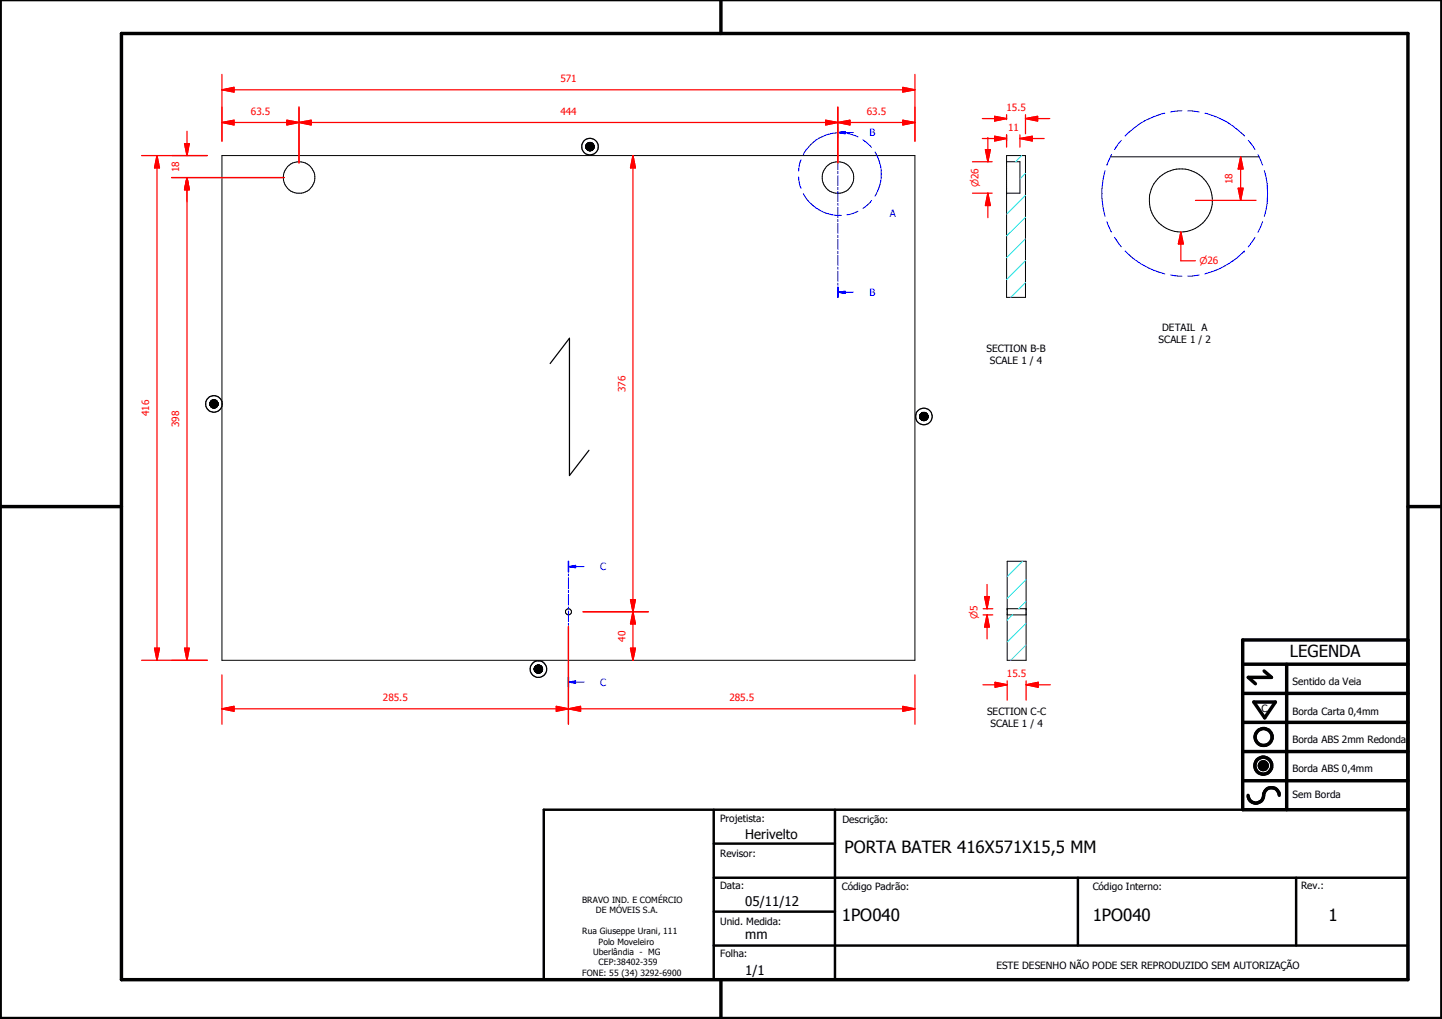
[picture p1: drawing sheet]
<svg xmlns="http://www.w3.org/2000/svg" width="297mm" height="210mm" viewBox="0 0 297 210" stroke-linecap="round" stroke-linejoin="round" font-family="sans-serif">
<g fill="none" stroke="#000" stroke-width=".21">
<path d="M45.7 32h142.8v104h-142.8zM120.7 30.1v.3zM120.7 30.1v.2zM120.7 29.8v.8zM120.7 29.8v.7zM120.7 29.9v.6zM120.7 29.9v.5zM120.8 29.8v.8zM120.9 29.7v1zM120.9 29.7l-.1 .9zM120.9 29.6v1.2zM120.9 29.6v1.1z"/>
<path d="M121 29.6v1.2zM121 29.5h.1l-.1 1.4zM121 29.5v1.4zM121.1 29.5v1.4zM121.2 29.4v1.6zM121.3 29.4v1.6zM121.3 29.4l-.1 1.6zM121.4 29.4v1.6zM121.5 29.4v1.7zM121.5 29.3v1.8zM121.6 29.4l-.1 1.7zM121.6 29.4v1.7z"/>
<path d="M121.7 29.4l-.1 1.7zM121.7 29.4v1.6zM121.8 29.4l-.1 1.6zM121.8 29.4v1.6zM121.9 29.4l-.1 1.6zM121.9 29.4v1.6zM122 29.5l-.1 1.5zM122 29.5v1.4zM122.1 29.6l-.1 1.3zM122.1 29.6v1.2zM122.2 29.6l-.1 1.2zM122.2 29.6v1.2z"/>
<path d="M122.2 29.7v1.1zM122.2 29.7v1zM122.3 29.8l-.1 .9zM122.3 29.8v.8zM122.3 29.9v.7zM122.3 29.9v.6zM122.3 30.1v.4zM122.3 30.1v.3zM122.4 30.1l-.1 .3zM122.4 30.1v.2zM207.3 39.8h.1M207.3 33.3h2.8v6.5h-2.8"/>
<path d="M207.3 32h3.9v29.3h-3.9zM228.8 32.3h30.6M43.2 83.1v.3zM43.2 83.1v.2zM43.3 82.9v.6zM43.3 82.9l-.1 .5zM43.3 82.8v.8zM43.3 82.8v.7zM43.4 82.7v1zM43.4 82.7l-.1 .9zM43.4 82.6v1.2zM43.4 82.6v1.1z"/>
<path d="M43.5 82.6v1.2zM43.6 82.5v1.4zM43.7 82.4v1.6zM43.8 82.4v1.6zM43.8 82.4l-.1 1.6zM43.9 82.4v1.6zM44 82.3v1.8zM44.1 82.3l-.1 1.8zM44.1 82.3v1.8zM44.2 82.3l-.1 1.8zM44.2 82.3v1.8zM44.2 82.4v1.7z"/>
<path d="M44.2 82.4v1.6zM44.3 82.4l-.1 1.6zM44.3 82.4v1.6zM44.4 82.4l-.1 1.6zM44.4 82.4v1.6zM44.5 82.5l-.1 1.5zM44.5 82.5v1.4zM44.6 82.6l-.1 1.3zM44.6 82.6v1.2zM44.7 82.6l-.1 1.2zM44.7 82.6v1.2zM44.7 82.7v1.1z"/>
<path d="M44.7 82.7v1zM44.8 82.8l-.1 .9zM44.8 82.8v.8zM44.9 82.9l-.1 .7zM44.9 82.9v.6zM44.9 83.1v.4zM44.9 83.1v.3zM44.9 83.1v.2zM189.4 85.8l.1 .1zM189.5 85.6v.4zM189.5 85.6v.3zM189.5 85.5v.6z"/>
<path d="M189.5 85.5v.5zM189.6 85.4v-.1v.9zM189.6 85.4v.8zM189.6 85.4l-.1 .7zM189.6 85.3v1zM189.7 85.2v1.2zM189.7 85.2l-.1 1.1zM189.7 85.2l.1-.1-.1 1.3zM189.8 85.1v1.4zM189.9 85v1.5zM189.9 85v1.6zM190 85h.2l-.2 1.6z"/>
<path d="M190 85v1.6zM190.2 85v1.6zM190.2 85v1.6h-.2zM190.2 85h.1l-.1 1.6zM190.3 85v1.7l-.1-.1zM190.3 85v1.7zM190.4 85l-.1 1.7zM190.4 85v1.6zM190.5 85l-.1 1.6zM190.5 85v1.6zM190.6 85l-.1 1.6zM190.6 85v1.6z"/>
<path d="M190.7 85l-.1 1.6zM190.7 85v1.6zM190.7 85v1.5zM190.8 85.1l-.1 1.4zM190.8 85.1v1.4zM190.9 85.2l-.1 1.3zM190.9 85.2v1.2zM191 85.3l-.1 1.1zM191 85.3v1zM191 85.4v.9zM191 85.4v.8zM191.1 85.5l-.1 .7z"/>
<path d="M191.1 85.5v.6zM191.1 85.6v.5zM191.1 85.6v.4zM191.2 85.7l-.1 .3zM191.2 85.7v.2zM207.5 115.6h3.9v20.4h-3.9zM110.1 137.6v.4zM110.1 137.6v.3zM110.1 137.8v.1zM110.1 137.6v.5zM110.1 137.5v.7zM110.1 137.5v.6z"/>
<path d="M110.2 137.4v.9zM110.2 137.4l-.1 .8zM110.2 137.3v1zM110.3 137.2v1.2zM110.3 137.2l-.1 1.1zM110.3 137.2l.1-.1-.1 1.4zM110.3 137.2v1.3zM110.4 137.1v1.4zM110.5 137.1v1.5zM110.6 137.1v1.5zM110.7 137v1.6zM110.8 137v1.6z"/>
<path d="M110.8 137l-.1 1.6zM110.9 137v1.7zM111 137l-.1 1.7zM111 137v1.6zM111.1 137l-.1 1.6zM111.1 137v1.6zM111.2 137l-.1 1.6zM111.2 137v1.6zM111.2 137.1v1.5zM111.3 137.1l-.1 1.5zM111.3 137.1v1.5zM111.4 137.1l-.1 1.5z"/>
<path d="M111.4 137.1v1.4zM111.5 137.2l-.1 1.3zM111.5 137.2v1.3zM111.5 137.2v1.2zM111.6 137.3l-.1 1.1zM111.6 137.3v1zM111.6 137.4v.9zM111.7 137.5l-.1 .8zM111.7 137.5v.7zM111.7 137.6v.6zM111.7 137.6v.5zM111.7 137.6v.4z"/>
<path d="M111.8 137.8l-.1 .2zM111.8 137.8v.1zM207.5 125.4h.1M207.5 125.4h3.9M207.5 126.7h3.9M211.4 125.4h.1M259.4 157.6l1.6 .1zM259.4 157.7l1.6 .1zM259.4 157.8l1.6 .1zM259.4 157.9h1.6v.1zM259.4 157.9l1.6 .1h-1.5zM259.4 157.6h1.6z"/>
<path d="M259.5 158h1.5zM259.5 158l1.4 .1zM259.5 157.5l1.5 .1zM259.5 158.1h1.4zM259.5 157.4l1.5 .1zM259.5 158.1l1.4 .1zM259.5 157.3l1.4 .1zM259.6 158.2h1.3zM259.6 158.2h1.2zM259.6 157.2l1.3 .1zM259.6 158.2l1.2 .1zM259.6 157.2h1.3z"/>
<path d="M259.7 158.3h1.1zM259.7 158.3l1 .1zM259.7 157.1l1.1 .1zM259.7 157.1h1.1zM259.8 158.4h.9zM259.8 158.4h.8zM259.8 157.1h1zM259.8 157.1h.9zM259.8 158.4l.8 .1zM259.8 157l.9 .1zM259.8 157h.8zM259.9 158.5h.7z"/>
<path d="M259.9 158.5h.6zM259.9 157h.7zM260 158.5h.5zM260 158.5h.4zM260 157h.6zM260.1 158.5h.3zM260.1 158.5h.2zM260.1 156.9l.4 .1zM260.1 156.9h.3zM260.1 156.9h.2z"/>
<circle cx="61.6" cy="36.6" r="3.2"/>
<circle cx="172.6" cy="36.6" r="3.2"/>
<circle cx="243.3" cy="41.3" r="6.5"/>
<circle cx="117.1" cy="126" r=".63"/>
</g>
<g fill="#000">
<path d="M120.7 29.9v.5zM120.7 30.1v.3zM120.7 30.1v.2zM120.7 29.8v.8zM120.7 29.8v.7zM120.7 29.9v.6zM120.9 29.7l-.1 .9zM120.8 29.8v.8zM120.9 29.6v1.1zM120.9 29.7v1zM120.9 29.6v1.2zM121 29.6v1.2z"/>
<path d="M121 29.5h.1l-.1 1.4zM121 29.5v1.4zM121.1 29.5v1.4zM121.2 29.4v1.6zM121.3 29.4v1.6zM121.3 29.4l-.1 1.6zM121.4 29.4v1.6zM121.5 29.4v1.7zM121.5 29.3v1.8zM121.6 29.4l-.1 1.7zM121.6 29.4v1.7zM121.7 29.4l-.1 1.7z"/>
<path d="M121.7 29.4v1.6zM121.8 29.4l-.1 1.6zM121.8 29.4v1.6zM121.9 29.4l-.1 1.6zM121.9 29.4v1.6zM122 29.5l-.1 1.5zM122 29.5v1.4zM122.1 29.6l-.1 1.3zM122.1 29.6v1.2zM122.2 29.6l-.1 1.2zM122.2 29.6v1.2zM122.2 29.7v1.1z"/>
<path d="M122.2 29.7v1zM122.3 29.8l-.1 .9zM122.3 29.8v.8zM122.3 29.9v.7zM122.3 29.9v.6zM122.3 30.1v.4zM122.3 30.1v.3zM122.4 30.1l-.1 .3zM122.4 30.1v.2zM43.3 82.9l-.1 .5zM43.2 83.1v.3zM43.2 83.1v.2z"/>
<path d="M43.3 82.8v.7zM43.3 82.9v.6zM43.3 82.8v.8zM43.4 82.7l-.1 .9zM43.4 82.6v1.1zM43.4 82.7v1zM43.4 82.6v1.2zM43.5 82.6v1.2zM43.6 82.5v1.4zM43.7 82.4v1.6zM43.8 82.4v1.6zM43.8 82.4l-.1 1.6z"/>
<path d="M43.9 82.4v1.6zM44 82.3v1.8zM44.1 82.3l-.1 1.8zM44.1 82.3v1.8zM44.2 82.3l-.1 1.8zM44.2 82.3v1.8zM44.2 82.4v1.7zM44.2 82.4v1.6zM44.3 82.4l-.1 1.6zM44.3 82.4v1.6zM44.4 82.4l-.1 1.6zM44.4 82.4v1.6z"/>
<path d="M44.5 82.5l-.1 1.5zM44.5 82.5v1.4zM44.6 82.6l-.1 1.3zM44.6 82.6v1.2zM44.7 82.6l-.1 1.2zM44.7 82.6v1.2zM44.7 82.7v1.1zM44.7 82.7v1zM44.8 82.8l-.1 .9zM44.8 82.8v.8zM44.9 82.9l-.1 .7zM44.9 82.9v.6z"/>
<path d="M44.9 83.1v.4zM44.9 83.1v.3zM44.9 83.1v.2zM189.5 85.5v.5zM189.5 85.6v.4zM189.5 85.6v.3zM189.4 85.8l.1 .1zM189.6 85.4l-.1 .7zM189.5 85.5v.6zM189.6 85.4v-.1v.9zM189.6 85.4v.8zM189.7 85.2l-.1 1.1z"/>
<path d="M189.6 85.3v1zM189.7 85.2v1.2zM189.7 85.2l.1-.1-.1 1.3zM189.8 85.1v1.4zM189.9 85v1.5zM189.9 85v1.6zM190 85h.2l-.2 1.6zM190 85v1.6zM190.2 85v1.6zM190.2 85v1.6h-.2zM190.2 85h.1l-.1 1.6zM190.3 85v1.7l-.1-.1z"/>
<path d="M190.3 85v1.7zM190.4 85l-.1 1.7zM190.4 85v1.6zM190.5 85l-.1 1.6zM190.5 85v1.6zM190.6 85l-.1 1.6zM190.6 85v1.6zM190.7 85l-.1 1.6zM190.7 85v1.6zM190.7 85v1.5zM190.8 85.1l-.1 1.4zM190.8 85.1v1.4z"/>
<path d="M190.9 85.2l-.1 1.3zM190.9 85.2v1.2zM191 85.3l-.1 1.1zM191 85.3v1zM191 85.4v.9zM191 85.4v.8zM191.1 85.5l-.1 .7zM191.1 85.5v.6zM191.1 85.6v.5zM191.1 85.6v.4zM191.2 85.7l-.1 .3zM191.2 85.7v.2z"/>
<path d="M110.1 137.6v.4zM110.1 137.6v.3zM110.1 137.8v.1zM110.1 137.5v.6zM110.1 137.6v.5zM110.2 137.4l-.1 .8zM110.1 137.5v.7zM110.2 137.3v1zM110.2 137.4v.9zM110.3 137.2l-.1 1.1zM110.3 137.2v1.2zM110.3 137.2l.1-.1-.1 1.4z"/>
<path d="M110.3 137.2v1.3zM110.4 137.1v1.4zM110.5 137.1v1.5zM110.6 137.1v1.5zM110.7 137v1.6zM110.8 137v1.6zM110.8 137l-.1 1.6zM110.9 137v1.7zM111 137l-.1 1.7zM111 137v1.6zM111.1 137l-.1 1.6zM111.1 137v1.6z"/>
<path d="M111.2 137l-.1 1.6zM111.2 137v1.6zM111.2 137.1v1.5zM111.3 137.1l-.1 1.5zM111.3 137.1v1.5zM111.4 137.1l-.1 1.5zM111.4 137.1v1.4zM111.5 137.2l-.1 1.3zM111.5 137.2v1.3zM111.5 137.2v1.2zM111.6 137.3l-.1 1.1zM111.6 137.3v1z"/>
<path d="M111.6 137.4v.9zM111.7 137.5l-.1 .8zM111.7 137.5v.7zM111.7 137.6v.6zM111.7 137.6v.5zM111.7 137.6v.4zM111.8 137.8l-.1 .2zM111.8 137.8v.1zM259.4 157.6h1.6zM259.5 157.5l1.5 .1zM259.5 157.4l1.5 .1zM259.5 157.3l1.4 .1z"/>
<path d="M259.6 157.2l1.3 .1zM259.6 157.2h1.3zM259.7 157.1l1.1 .1zM259.7 157.1h1.1zM259.8 157.1h1zM259.8 157.1h.9zM259.8 157l.9 .1zM259.8 157h.8zM259.9 157h.7zM260 157h.6zM260.1 156.9l.4 .1zM260.1 156.9h.3z"/>
<path d="M260.1 156.9h.2zM260.1 158.5h.2zM260 158.5h.4zM260.1 158.5h.3zM259.9 158.5h.6zM260 158.5h.5zM259.8 158.4l.8 .1zM259.9 158.5h.7zM259.8 158.4h.8zM259.7 158.3l1 .1zM259.8 158.4h.9zM259.6 158.2l1.2 .1z"/>
<path d="M259.7 158.3h1.1zM259.6 158.2h1.2zM259.5 158.1l1.4 .1zM259.6 158.2h1.3zM259.5 158l1.4 .1zM259.5 158.1h1.4zM259.4 157.9l1.6 .1h-1.5zM259.5 158h1.5zM259.4 157.6l1.6 .1zM259.4 157.7l1.6 .1zM259.4 157.8l1.6 .1zM259.4 157.9h1.6v.1z"/>
</g>
<g fill="none" stroke="#000" stroke-width=".71">
<path d="M148.5 0v6.9M297 -.1v209.9h-297v-209.9M25 6.9h265v194.9h-265zM0 104.4h25M290 104.4h7M256 136.8h34M260.4 138.2l1.5 1.3h-4.8l1.5 1.3M265 136.8v30M290 131.8h-34v35h34M256 154.8h34M256 148.8h34M256 142.8h34"/>
<path d="M258.3 144.6h4.4l-2.2 3.3zM256 160.8h34M257.1 163.8a1.62 1.62 0 0 0 1.8 1.6 1.62 1.62 0 0 0 1.4-1.9 1.63 1.63 0 0 1 1.7-1.2 1.63 1.63 0 0 1 1.5 1.5M148.5 201.8v8"/>
<circle cx="260.2" cy="157.7" r="1.76"/>
<circle cx="260.2" cy="157.7" r=".82"/>
<circle cx="260.3" cy="151.8" r="1.76"/>
</g>
<path d="M112 166.8h178v35h-178zM147 173.8h25M147 166.8v35M172 166.8v35M147 194.8h143M147 180.8h143M147 187.8h25M222 180.8v14M267 180.8v14" fill="none" stroke="#000" stroke-width=".51"/>
<g fill="none" stroke="#00f" stroke-width=".21">
<path d="M164.5 36.4l.1 1.2 .4 1.2M165 32.9l-.4 1.2-.1 1.2M165.5 39.9a8.5 8.5 0 0 0 7.8 4.5M172.6 26.3v2.1M172.6 28.7v.5M172.6 29.6v2.1M172.6 32v.5M172.6 32.9v2.1M172.6 35.3v.5M172.6 36.2v2M172.6 38.6v.5M172.6 39.4v2.1"/>
<path d="M172.6 27.3h1.5M173.3 27.3a8.3 8.3 0 0 0-7.8 4.6M174.5 27.5l2.2 .7M177.8 28.8l1.7 1.6M180.3 31.3a8.5 8.5 0 0 1 0 9.1M172.6 41.9v.4M172.6 42.7v2.1M172.6 45.2v.4M172.6 46v2.1M172.6 48.5v.4M172.6 49.3v2.1M172.6 51.8v.4"/>
<path d="M172.6 52.6v2.1M172.6 55v.5M172.6 55.9v2.1M172.6 58.3v.5M172.6 59.1v2.2M176.7 43.5l-1.1 .5-1.1 .2M179.5 41.3l-.8 .9-.9 .7"/>
</g>
<path d="M172.6 26.3v2.1M172.6 59.1v2.2" fill="none" stroke="#00f" stroke-width=".3"/>
<path d="M172.6 27.3l1.5-.2v.5z" fill="#00f"/>
<path d="M172.6 27.3l1.5-.2v.5zM174.1 27.3h1.7M172.6 60.2h1.5" fill="none" stroke="#00f" stroke-width=".21"/>
<path d="M172.6 60.2l1.5-.2v.5z" fill="#00f"/>
<g fill="none" stroke="#00f" stroke-width=".21">
<path d="M172.6 60.2l1.5-.2v.5zM174.1 60.2h1.7M117.1 115.6v2.2M117.1 118.2v.4M117.1 119v2.2M117.1 121.6v.4M117.1 122.4v2.2M117.1 125v.4M117.1 125.8v2.2M117.1 128.4v.4M117.1 129.2v2.2M117.1 131.8v.4"/>
<path d="M117.1 132.6v2.2M117.1 135.2v.4M117.1 136v2.2M117.1 138.6v.4M117.1 139.4v2.2M117.1 140.5h1.5"/>
</g>
<path d="M210.4 32l-1.2 1.3M211.2 35.7l-1.1 1.2M211.2 58.2l-3 3.1M211.2 53.7l-3.9 3.9M211.2 49.2l-3.9 3.9M211.2 44.7l-3.9 3.9M211.2 40.3l-3.9 3.8" fill="none" stroke="#0ff" stroke-width=".21"/>
<path d="M117.1 115.6v2.2M117.1 139.4v2.2" fill="none" stroke="#00f" stroke-width=".3"/>
<path d="M117.1 140.5l1.5-.2v.5z" fill="#00f"/>
<path d="M117.1 116.7h1.5M117.1 140.5l1.5-.2v.5zM118.6 140.5h1.7" fill="none" stroke="#00f" stroke-width=".21"/>
<path d="M117.1 116.7l1.5-.2v.5z" fill="#00f"/>
<g fill="none" stroke="#00f" stroke-width=".21">
<path d="M227.6 35.1a17.1 17.1 0 0 0 0 9.5M229 31.8l-1 2.2M231 28.9l-1.4 1.9M239.9 23.3a15.9 15.9 0 0 0-8.1 4.7M243.5 22.8l-2.4 .3M244.6 22.8l2.4 .3M248.2 23.3a16.2 16.2 0 0 1 8.1 4.7M257.1 28.9l1.4 1.9M259.1 31.8l1 2.2M260.4 35.1a16.8 16.8 0 0 1 0 9.5M228 45.7l1 2.1M229.6 48.9l1.4 1.9"/>
<path d="M231.8 51.7h.1M231.8 51.7a17.3 17.3 0 0 0 8.1 4.7M241.1 56.6l2.4 .3M247 56.6l-2.4 .3M256.3 51.7h.1M256.3 51.7a17.8 17.8 0 0 1-8.1 4.7M258.5 48.9l-1.4 1.9M260.1 45.7l-1 2.1M117.1 116.7l1.5-.2v.5zM118.6 116.7h1.7"/>
</g>
<path d="M210.6 115.6l-3.1 3.2M211.4 119.4l-3.9 3.9M208.6 126.7l-1.1 1.1M211.4 132.8l-3.2 3.2M211.4 128.4l-3.9 3.8M211.4 123.9l-1.6 1.5" fill="none" stroke="#0ff" stroke-width=".21"/>
<path d="M255.6 32.3v2.5" fill="none" stroke="#f00" stroke-width=".25"/>
<path d="M255.6 32.3l.5 2.5h-1z" fill="#f00"/>
<path d="M255.6 32.3l.5 2.5h-1zM255.6 38.8v2.5" fill="none" stroke="#f00" stroke-width=".25"/>
<path d="M255.1 38.8h1l-.5 2.5z" fill="#f00"/>
<path d="M45.7 25.2h2.5M255.1 38.8h1l-.5 2.5zM255.6 34.8v4M246.2 41.3h12.5" fill="none" stroke="#f00" stroke-width=".25"/>
<path d="M45.7 25.2l2.5-.4v.9z" fill="#f00"/>
<path d="M45.7 25.2l2.5-.4v.9zM59.1 25.2h2.5" fill="none" stroke="#f00" stroke-width=".25"/>
<path d="M59.1 24.8l2.5 .4-2.5 .5z" fill="#f00"/>
<path d="M45.7 22.1v7M48.2 25.2h10.9M59.1 24.8l2.5 .4-2.5 .5zM61.6 25.2h2.5M61.6 22.1v11.5" fill="none" stroke="#f00" stroke-width=".25"/>
<path d="M61.6 25.2l2.5-.4v.9z" fill="#f00"/>
<path d="M61.6 25.2l2.5-.4v.9zM170.1 25.2h2.5" fill="none" stroke="#f00" stroke-width=".25"/>
<path d="M170.1 24.8l2.5 .4-2.5 .5z" fill="#f00"/>
<path d="M61.6 22.1v11.5M64.1 25.2h106M170.1 24.8l2.5 .4-2.5 .5zM172.6 25.2h2.5M172.6 22.1v11.5" fill="none" stroke="#f00" stroke-width=".25"/>
<path d="M172.6 25.2l2.5-.4v.9z" fill="#f00"/>
<path d="M172.6 25.2l2.5-.4v.9zM186 25.2h2.5" fill="none" stroke="#f00" stroke-width=".25"/>
<path d="M186 24.8l2.5 .4-2.5 .5z" fill="#f00"/>
<path d="M45.7 18.5h2.5M172.6 22.1v11.5M175.1 25.2h10.9M186 24.8l2.5 .4-2.5 .5zM188.5 22.1v7" fill="none" stroke="#f00" stroke-width=".25"/>
<path d="M45.7 18.5l2.5-.5v1z" fill="#f00"/>
<path d="M45.7 18.5l2.5-.5v1zM186 18.5h2.5" fill="none" stroke="#f00" stroke-width=".25"/>
<path d="M186 18l2.5 .5-2.5 .5z" fill="#f00"/>
<path d="M45.7 15.3v13.8M48.2 18.5h137.8M186 18l2.5 .5-2.5 .5zM188.5 15.3v13.8M38.5 133.5v2.5" fill="none" stroke="#f00" stroke-width=".25"/>
<path d="M38 133.5h1l-.5 2.5z" fill="#f00"/>
<path d="M38.5 36.6v2.5M38 133.5h1l-.5 2.5z" fill="none" stroke="#f00" stroke-width=".25"/>
<path d="M38.5 36.6l.5 2.5h-1z" fill="#f00"/>
<path d="M35.3 36.6h23.3M38.5 36.6l.5 2.5h-1zM38.5 36.6v96.9M35.3 136h7.4" fill="none" stroke="#f00" stroke-width=".25"/>
<path d="M38.5 36.6l.5 2.5h-1z" fill="#f00"/>
<path d="M38.5 36.6l.5 2.5h-1zM38.5 29.6v2.4" fill="none" stroke="#f00" stroke-width=".25"/>
<path d="M38 29.6h1l-.5 2.4z" fill="#f00"/>
<path d="M35.3 32h7.4M35.3 36.6h23.3M38 29.6h1l-.5 2.4zM38.5 27.1v2.5M38.5 39.1v2.5M32.3 133.5v2.5" fill="none" stroke="#f00" stroke-width=".25"/>
<path d="M31.8 133.5h1l-.5 2.5z" fill="#f00"/>
<path d="M32.3 32v2.6M31.8 133.5h1l-.5 2.5z" fill="none" stroke="#f00" stroke-width=".25"/>
<path d="M32.3 32l.5 2.6h-1z" fill="#f00"/>
<path d="M29.2 32h13.5M32.3 32l.5 2.6h-1zM32.3 34.6v98.9M29.2 136h13.5M45.7 146h2.5" fill="none" stroke="#f00" stroke-width=".25"/>
<path d="M45.7 146l2.5-.5v1z" fill="#f00"/>
<path d="M45.7 146l2.5-.5v1zM114.6 146h2.5" fill="none" stroke="#f00" stroke-width=".25"/>
<path d="M114.6 145.5l2.5 .5-2.5 .5z" fill="#f00"/>
<path d="M45.7 139v10.2M117.1 129v20.2M48.2 146h66.4M114.6 145.5l2.5 .5-2.5 .5zM117.1 146h2.5" fill="none" stroke="#f00" stroke-width=".25"/>
<path d="M117.1 146l2.5-.5v1z" fill="#f00"/>
<path d="M117.1 146l2.5-.5v1zM186 146h2.5" fill="none" stroke="#f00" stroke-width=".25"/>
<path d="M186 145.5l2.5 .5-2.5 .5z" fill="#f00"/>
<path d="M117.1 129v20.2M130.4 133.5v2.5M188.5 139v10.2M119.6 146h66.4M186 145.5l2.5 .5-2.5 .5z" fill="none" stroke="#f00" stroke-width=".25"/>
<path d="M129.9 133.5h1l-.5 2.5z" fill="#f00"/>
<path d="M129.9 133.5h1l-.5 2.5zM130.4 126v2.5" fill="none" stroke="#f00" stroke-width=".25"/>
<path d="M130.4 126l.5 2.5h-1z" fill="#f00"/>
<path d="M120.1 126h13.5M130.4 126l.5 2.5h-1zM130.4 123.5v2.5M130.4 128.5v5" fill="none" stroke="#f00" stroke-width=".25"/>
<path d="M129.9 123.5h1l-.5 2.5z" fill="#f00"/>
<path d="M130.4 32v2.6M129.9 123.5h1l-.5 2.5z" fill="none" stroke="#f00" stroke-width=".25"/>
<path d="M130.4 32l.5 2.6h-1z" fill="#f00"/>
<path d="M130.4 32l.5 2.6h-1zM130.4 34.6v88.9M243.2 47.8v2.4M120.1 126h13.5" fill="none" stroke="#f00" stroke-width=".25"/>
<path d="M243.2 47.8l.6 2.4h-1.1z" fill="#f00"/>
<path d="M211.2 24.4h2.5M243.2 47.8l.6 2.4h-1.1zM243.2 50.2v3.5h3" fill="none" stroke="#f00" stroke-width=".25"/>
<path d="M211.2 24.4l2.5-.4v.9z" fill="#f00"/>
<path d="M204.9 24.4h2.4M211.2 24.4l2.5-.4v.9z" fill="none" stroke="#f00" stroke-width=".25"/>
<path d="M204.9 24l2.4 .4-2.4 .5z" fill="#f00"/>
<path d="M202.3 24.4h2.6M204.9 24l2.4 .4-2.4 .5zM204.9 28.5h2.4M207.3 23.6v1M207.3 27.8v1.3M211.2 23.6v4M213.7 24.4h2.5" fill="none" stroke="#f00" stroke-width=".25"/>
<path d="M204.9 28.1l2.4 .4-2.4 .5z" fill="#f00"/>
<path d="M204.9 28.1l2.4 .4-2.4 .5zM210.1 28.5h2.5" fill="none" stroke="#f00" stroke-width=".25"/>
<path d="M210.1 28.5l2.5-.4v.9z" fill="#f00"/>
<path d="M202.3 28.5h2.6M203.5 30.8v2.5M207.3 27.8v2.5M210.1 28.5l2.5-.4v.9zM210.1 27.8v2.5M212.6 28.5h2.5" fill="none" stroke="#f00" stroke-width=".25"/>
<path d="M203 30.8h1l-.5 2.5z" fill="#f00"/>
<path d="M203 30.8h1l-.5 2.5zM203.5 39.8v2.5" fill="none" stroke="#f00" stroke-width=".25"/>
<path d="M203.5 39.8l.5 2.5h-1z" fill="#f00"/>
<path d="M200.3 33.3h4.1M200.3 39.8h4.1M203.5 39.8l.5 2.5h-1zM203.5 28.3v2.5M203.5 42.3v2.5M205 141.1h2.5" fill="none" stroke="#f00" stroke-width=".25"/>
<path d="M205 140.5l2.5 .6-2.5 .5z" fill="#f00"/>
<path d="M205 140.5l2.5 .6-2.5 .5zM211.4 141.1h2.5" fill="none" stroke="#f00" stroke-width=".25"/>
<path d="M211.4 141.1l2.5-.6v1.1z" fill="#f00"/>
<path d="M203.3 122.9v2.5M202.5 141.1h2.5M207.5 140.3v3.9M211.4 141.1l2.5-.6v1.1zM211.4 140.3v3.9M213.9 141.1h2.5" fill="none" stroke="#f00" stroke-width=".25"/>
<path d="M202.8 122.9h1l-.5 2.5z" fill="#f00"/>
<path d="M202.8 122.9h1l-.5 2.5zM203.3 126.7v2.5" fill="none" stroke="#f00" stroke-width=".25"/>
<path d="M203.3 126.7l.5 2.5h-1z" fill="#f00"/>
<path d="M202.5 125.4h2M202.5 126.7h2M203.3 126.7l.5 2.5h-1zM203.3 120.4v2.5M203.3 129.2v2.4" fill="none" stroke="#f00" stroke-width=".25"/>
<g fill="none" stroke="#000" stroke-width=".25">
<path d="M113.3 74.9l4-5.2v28.3l4-5.2"/>
<circle cx="121.5" cy="30.2" r="1.71"/>
<circle cx="121.5" cy="30.2" r=".84"/>
<circle cx="44.1" cy="83.2" r=".84"/>
<circle cx="44.1" cy="83.2" r="1.71"/>
<circle cx="190.3" cy="85.8" r=".86"/>
<circle cx="190.3" cy="85.8" r="1.72"/>
<circle cx="110.9" cy="137.8" r=".85"/>
<circle cx="110.9" cy="137.8" r="1.71"/>
</g>
<g font-size="3.5">
<text x="173.9" y="175.7">PORTA BATER 416X571X15,5 MM</text>
<text x="173.4" y="189.7">1PO040</text>
<text x="225.1" y="189.7">1PO040</text>
<text x="273.6" y="189.7">1</text>
</g>
<text font-size="3.4" x="265.7" y="135.4">LEGENDA</text>
<g font-size="2.7">
<text x="153.5" y="172.8">Herivelto</text>
<text x="153.5" y="186.6">05/11/12</text>
<text x="153.5" y="193.4">mm</text>
<text x="153.5" y="200.8">1/1</text>
</g>
<g font-size="2.1" fill="#f00">
<text x="115.4" y="16.9">571</text>
<text x="51.7" y="23.6">63.5</text>
<text x="115.4" y="23.7">444</text>
<text x="178.6" y="23.6">63.5</text>
<text x="207.3" y="22.9">15.5</text>
<text x="207.6" y="27">11</text>
<text x="36.9" y="35.5" transform="rotate(-90 36.9 35.5)">18</text>
<text x="253.9" y="38" transform="rotate(-90 253.9 38)">18</text>
<text x="128.8" y="80.8" transform="rotate(-90 128.8 80.8)">376</text>
<text x="30.7" y="85.8" transform="rotate(-90 30.7 85.8)">416</text>
<text x="36.9" y="88" transform="rotate(-90 36.9 88)">398</text>
<text x="128.8" y="132.2" transform="rotate(-90 128.8 132.2)">40</text>
<text x="207.4" y="139.4">15.5</text>
<text x="78.9" y="144.4">285.5</text>
<text x="150.2" y="144.4">285.5</text>
</g>
<g font-size="2.1" fill="#00f">
<text x="179.1" y="28.1">B</text>
<text x="183.3" y="44.6">A</text>
<text x="179.1" y="61">B</text>
<text x="123.7" y="117.5">C</text>
<text x="123.7" y="141.3">C</text>
</g>
<g font-size="2.1">
<text x="238.7" y="70.7">SCALE 1 / 2</text>
<text x="239.4" y="68.2">DETAIL A</text>
<text x="203.2" y="72.6">SECTION B-B</text>
<text x="203.9" y="75">SCALE 1 / 4</text>
<text x="266.3" y="141.1">Sentido da Veia</text>
<text x="203.3" y="147.3">SECTION C-C</text>
<text x="204" y="149.7">SCALE 1 / 4</text>
<text x="259.8" y="146.7">C</text>
<text x="266.3" y="147.2">Borda Carta 0,4mm</text>
<text x="266.3" y="153.1">Borda ABS 2mm Redonda</text>
<text x="266.3" y="159">Borda ABS 0,4mm</text>
<text x="266.3" y="164.4">Sem Borda</text>
<text x="148.4" y="169.3">Projetista:</text>
<text x="173.5" y="169.5">Descrição:</text>
<text x="148.4" y="176.6">Revisor:</text>
<text x="148.4" y="183.2">Data:</text>
<text x="173.4" y="183.3">Código Padrão:</text>
<text x="225.1" y="183.3">Código Interno:</text>
<text x="268" y="183.2">Rev.:</text>
<text x="148.4" y="190.5">Unid. Medida:</text>
<text x="148.4" y="197.2">Folha:</text>
<text x="205.3" y="199.5">ESTE DESENHO NÃO PODE SER REPRODUZIDO SEM AUTORIZAÇÃO</text>
</g>
<g font-size="1.9" fill="#f00">
<text x="201.5" y="38.6" transform="rotate(-90 201.5 38.6)">⌀26</text>
<text x="247.1" y="54.5">⌀26</text>
<text x="201.3" y="127.4" transform="rotate(-90 201.3 127.4)">⌀5</text>
</g>
<g font-size="1.8">
<text x="119.9" y="186">BRAVO IND. E COMÉRCIO</text>
<text x="122.7" y="188.1">DE MÓVEIS S.A.</text>
<text x="119.9" y="192.4">Rua Giuseppe Urani, 111</text>
<text x="122.2" y="196.7">Uberlândia - MG</text>
<text x="123.3" y="194.6">Polo Moveleiro</text>
<text x="119.9" y="201">FONE: 55 (34) 3292-6900</text>
<text x="123.3" y="198.8">CEP:38402-359</text>
</g>
</svg>
